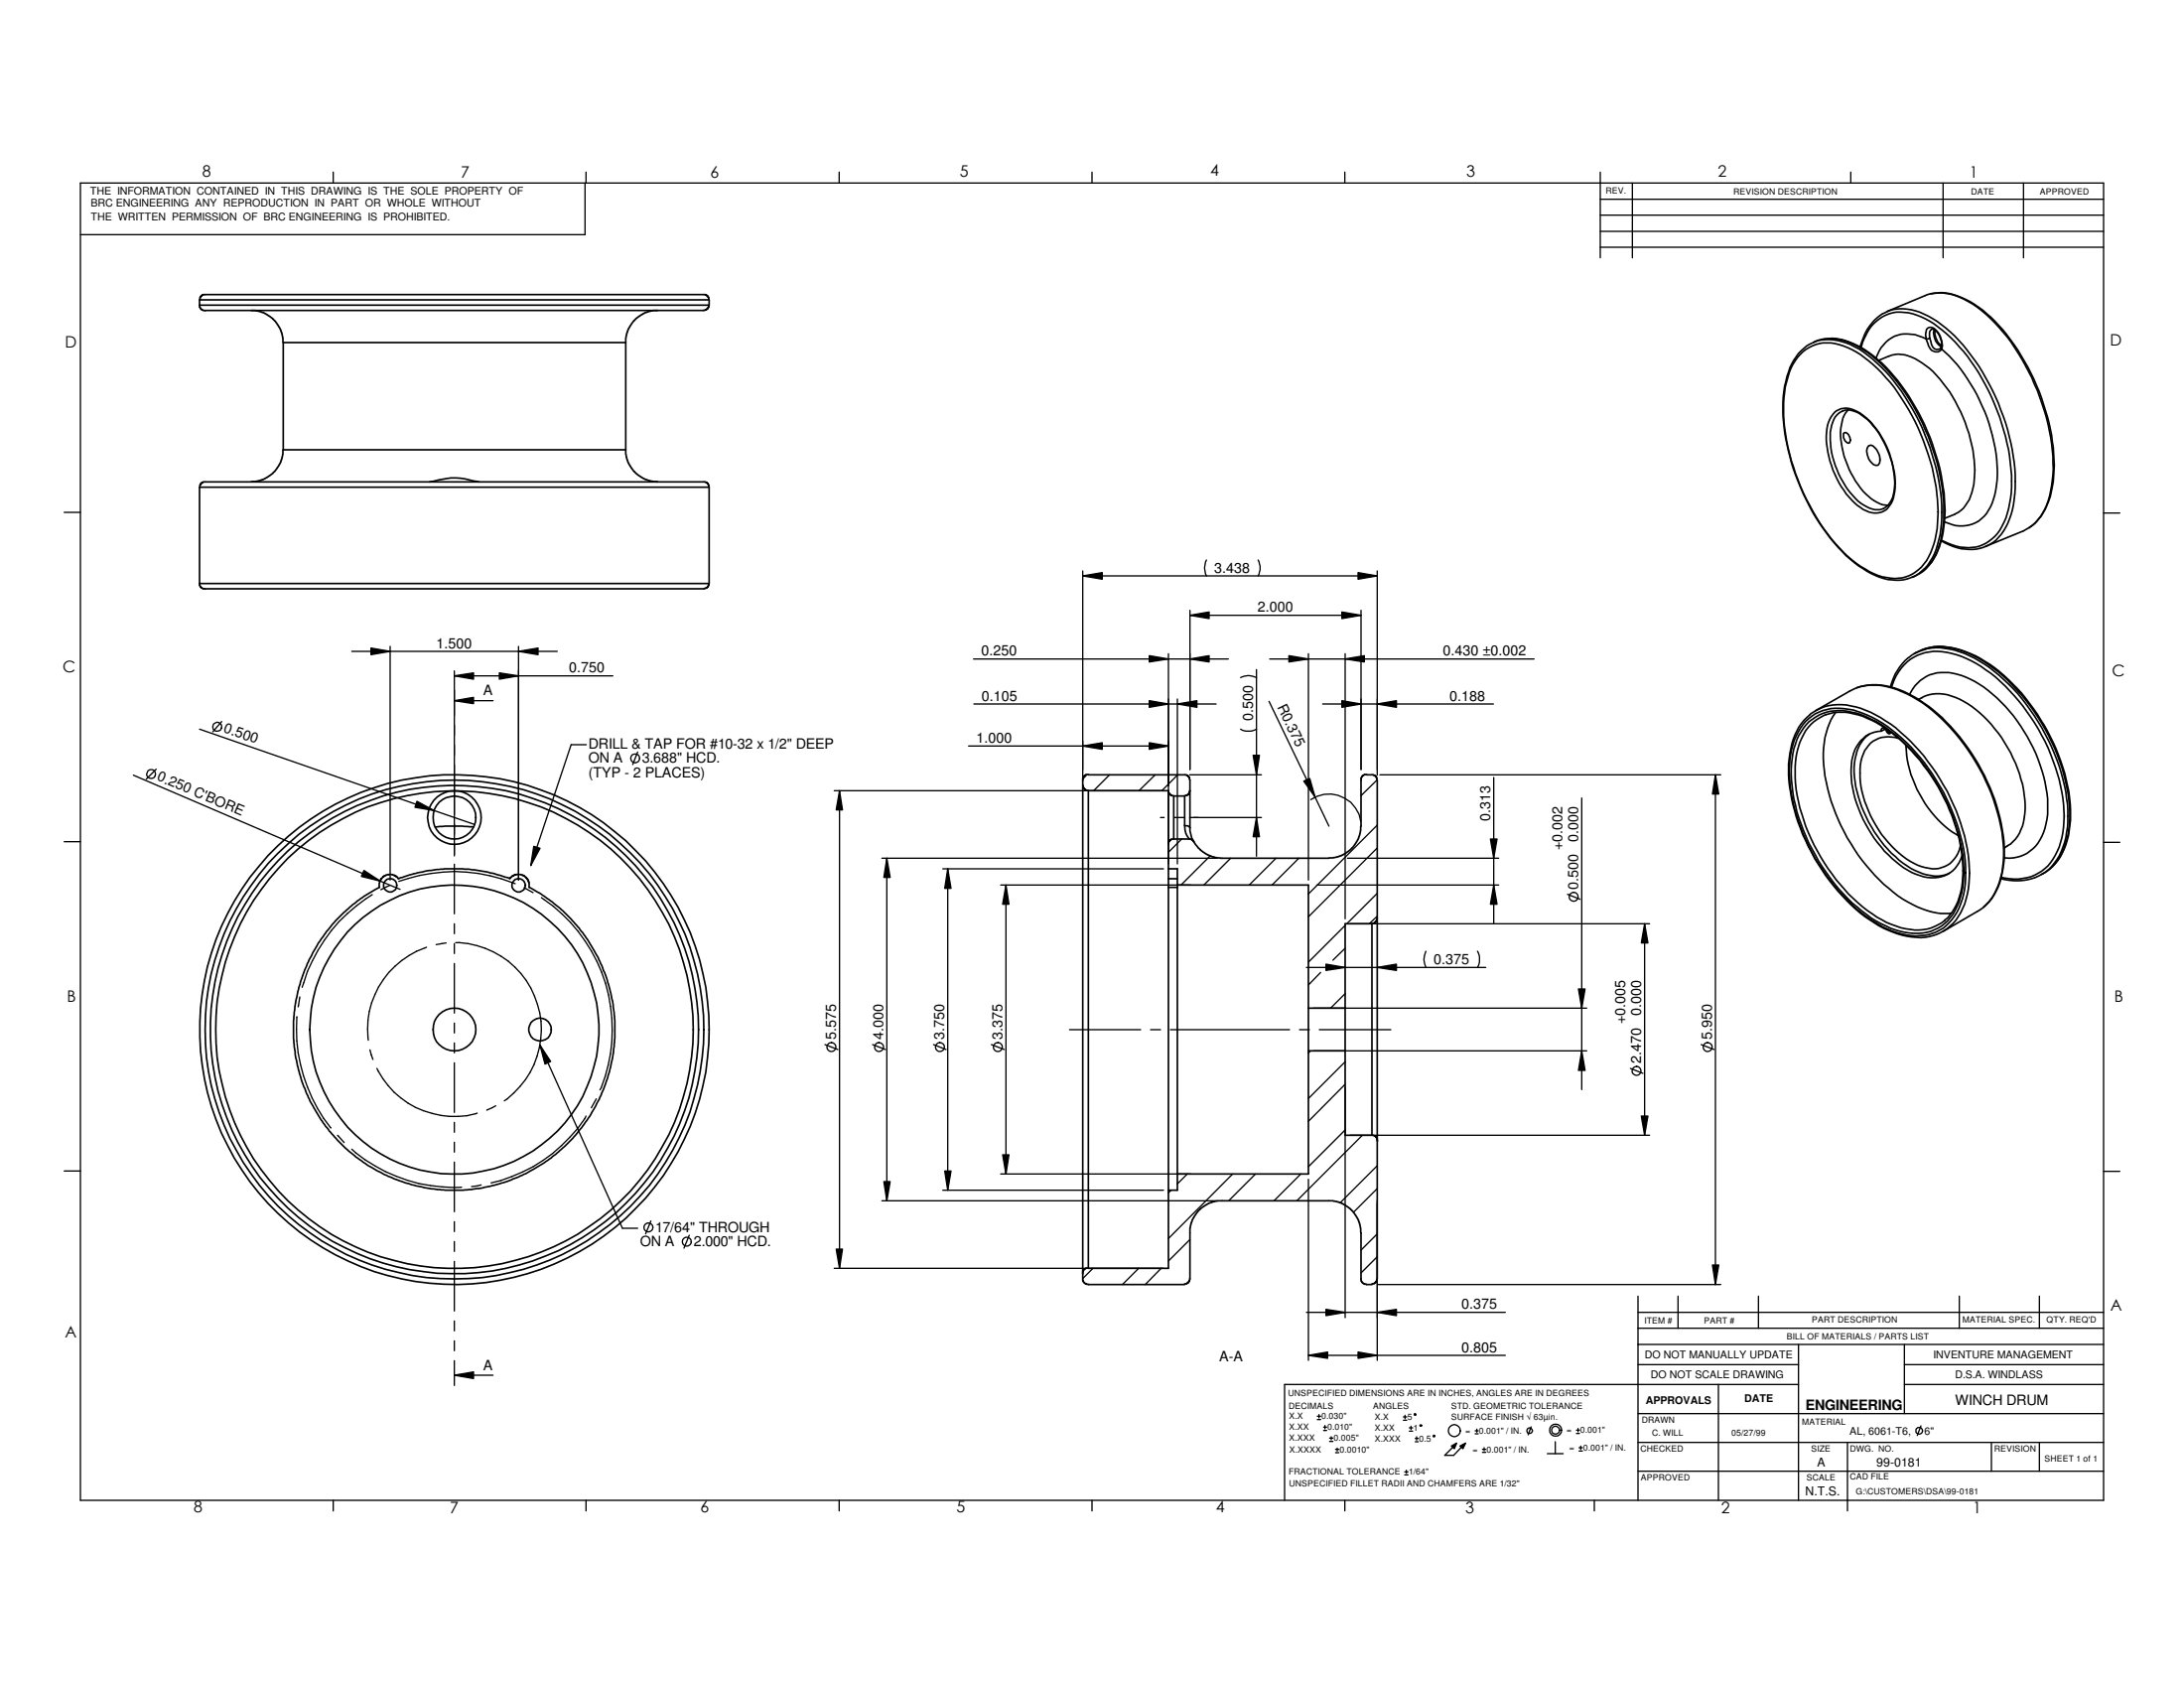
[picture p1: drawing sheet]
<svg xmlns="http://www.w3.org/2000/svg" width="279mm" height="216mm" viewBox="0 0 279 216" stroke-linecap="round" stroke-linejoin="round" font-family="sans-serif">
<g fill="none" stroke="#000" stroke-width=".17">
<path d="M10.3 23.4h258.8v168.5h-258.8zM42.6 22v1.4M74.8 23.4v6.6h-64.5M75 22v1.4M107.4 22v1.4M139.7 22v1.4M172 22v1.4M204.7 22v11M204.7 25.5h64.4M204.7 27.5h64.4M204.7 29.6h64.4M204.7 31.6h64.4"/>
<path d="M208.8 23.4v9.6M236.8 22v1.4M248.6 23.4v9.6M258.9 23.4v9.6M8.2 65.5h2.1M138.5 73.7l2.5-.5v.9zM138.5 73.7h37.7M138.5 73v26.8M152.2 78.7l2.5-.4v.8zM152.2 78.7h21.9M152.2 78.1v20.3M154.3 71.6a2.16 2.16 0 0 0 0 2.1"/>
<path d="M161 71.6l.1 .3a2.07 2.07 0 0 1-.1 1.8M171.7 78.3l2.4 .4-2.4 .4zM173.7 73.2l2.5 .5-2.5 .4zM174.1 78.1v20.3M176.2 73v26.1M269.1 65.6h2.1M17.1 99.1l34.1 14.6M20 98.4l-1.3 1.3M25.5 93.3l35.2 12.2M28.4 92.3l-1.2 1.3M45 83.3h26.3M47.5 82.9l2.4 .4-2.4 .4z"/>
<path d="M49.9 82.7v29.9M58.1 86.4l2.5-.3v.8zM58.1 89.6l2.5-.4v.8zM58.1 86.4h20.3M58.1 85.8v23.7M58.1 89.6h5M63.9 86.1l2.4 .3-2.4 .5zM66.3 83.3l2.5-.4v.8zM66.3 82.7v29.9M75 95.2h-1.9l-5.2 15.5M81.6 96.2l-.7 1.6M123.9 95.4h25.6"/>
<path d="M124.5 84.3h32.6M124.6 90h31M138.5 95.4l2.5-.4v.8zM139 99.1l-.4 .5M141.9 99.1l-2 2M147 83.9l2.5 .4-2.5 .4zM147 95l2.5 .4-2.5 .4zM147 89.6l2.5 .4-2.5 .5zM147.8 99.1l-2.1 2M149.5 83.6v26.9M150.6 90l2.5-.4v.9zM150.6 89.4v21.1"/>
<path d="M150.7 99.1l-2.1 2M152.2 99.1h9.2M152.2 84.3l2.5-.4v.8zM158.7 86.7a2.16 2.16 0 0 1 2 0M158.7 93.3a2.01 2.01 0 0 0 2 0M160.3 96.6h.8l-.4 2.5zM160.7 85.6v23.9M162.3 89.7l7.7 16M162.4 84.3h33.9M164.9 83.9l2.5 .4-2.5 .4zM166.8 99.9l.8-.3 .6 2.3zM167.4 83.6v29"/>
<path d="M169.2 90h21.9M171.7 89.6l2.4 .4-2.4 .5zM172.1 84.3l2.4-.4v.8zM172.1 83.6v33.9M176.2 90l2.4-.4v.9zM176.2 99.7l-2.1 2.1M176.5 99.1h43.6M191.1 99.4v18.7M219.5 99.1l.4 2.5h-.8zM219.5 99.1v65.2M8.2 107.7h2.1M46.6 111.3l2 1.4-2.4-.6z"/>
<path d="M47.6 114.4a20.3 20.3 0 0 0-8.9 11.9M49.9 113.2l-1.2 .6M51 112.7a20.3 20.3 0 0 1 14.9 .3M53.3 102.5l2.2 1.2-2.4-.4zM58.1 110.5v6.4M58.1 118.2v1.2M67.1 113.5l1.1 .7M68.3 108.2l.8 .3-1.2 2.2zM69.3 114.8a20.1 20.1 0 0 1 7.5 24.6M106.7 101.1h42.1M107.4 101.1l.4 2.5h-.8zM107.4 101.1v61.1"/>
<path d="M112.8 109.8h42.9M113.5 109.8l.4 2.4h-.8zM113.5 109.8v43.8M120.6 111.1h28.2M121.2 111.1l.5 2.5h-.8zM121.2 111.1v41.1M128 113.2h24.3M128.7 113.2l.4 2.5h-.8zM128.7 113.2v37M148.5 104.6h.4M150.2 104.6h1.3M151.2 107.3l-1.7 1.7"/>
<path d="M152.2 104.6h9.2M154.8 109.5l-3.7 3.7M157.4 109.8l-3.4 3.4M160.7 104.6l.4 2.4h-.8zM163.2 109.8l-3.4 3.4M166.2 109.8l-3.5 3.4M167.7 102.3a4.1 4.1 0 0 1 6.4 2.7M168.4 113.2h23.3M172.1 118.4l-4.7 4.7M172.4 109.8h19.3M172.7 118.2h38.3M176.2 105.5l-8.8 8.8"/>
<path d="M176.2 114.3l-3.9 3.9M176.2 108.5l-8.8 8.8M176.2 117.2l-1 1M190.7 107.3h.8l-.4 2.5zM191.1 113.2l.4 2.5h-.8zM200.5 114.4l1.6 .6M202.4 102.1v37.3M210.4 118.2l.4 2.4h-.8zM210.4 118.2v27M269.1 107.7h2.1M38 130a20.5 20.5 0 0 0 4.3 14.3M38.4 127.5l-.3 1.3"/>
<path d="M47.3 134.3l.4 1.2M48.2 136.7a10.9 10.9 0 0 0 12.8 5.7M54.6 121.2a11 11 0 0 0-7.5 11.9M57.1 120.6l-1.3 .2M58.1 120.7v1.3M58.1 123.2v6.4M58.1 130.9v1.2M58.1 133.4v1.3M58.1 135.9v6.4M58.3 120.6a11.1 11.1 0 0 1 10.4 7.8 11.1 11.1 0 0 1-4.2 12.4M69.1 133.7l1.3 2.1-.7 .3zM69.1 133.7l10.5 23.4h2"/>
<path d="M105.5 133.6l1.7 .6M111.6 133.6l1.7 .6M119.4 133.6l1.6 .6M126.8 133.6l1.7 .6M136.8 131.7h9.1M147.2 131.7h1.3M149.7 131.7h15.3M166.2 131.7h1.3M167.1 123.7h23M167.6 134.4l-.2 .3M168 134.4h35M168 128.9h35"/>
<path d="M168.8 131.7h9.1M169 124.4l-1.6 1.6M169.6 123.3l2.5 .4-2.5 .4zM172.1 127.1l-1.9 1.8M172.1 121.3l-1.6 1.5M172.1 135.8l-4.7 4.7M172.1 138.7l-4.7 4.7M172.1 139.1v29.4M176.2 123.7l2.4-.4v.8zM182.4 121.7a2.24 2.24 0 0 0 0 2M189 121.7a2.11 2.11 0 0 1 0 2M201.9 126.5h.9l-.4 2.4z"/>
<path d="M202.4 134.4l.4 2.5h-.9zM208.6 136.7l1.6 .6M217.6 133.6l1.7 .6M8.2 149.8h2.1M43.2 145.2l.8 .9M45 147a20.1 20.1 0 0 0 14.1 4.8M58.1 143.6v1.2M58.1 146.1v1.3M58.1 148.6v6.4M58.1 156.3v1.2M58.1 158.8v1.3M61.6 151.6l-1.3 .2"/>
<path d="M63.4 141.4l-1.1 .6M75 142.7a19.3 19.3 0 0 1-12.2 8.6M76.3 140.5l-.7 1.2M83.3 156.2l-.7 1.6M88.2 158l-.7 1.6M107 159.8h.8l-.4 2.4zM112.8 153.6h42.9M113.1 151.1h.8l-.4 2.5zM120.6 152.2h28.2M120.9 149.8h.8l-.5 2.4zM128 150.2h24.3M128.3 147.7h.8l-.4 2.5z"/>
<path d="M149.8 152.2l-.3 .4M151.9 150.2l-1.3 1.2M152.2 158.5l-2.7 2.8M157.7 150.2l-8.2 8.2M160.6 150.2l-3.4 3.4M166.4 150.2l-3.4 3.4M167.4 150.8v23.2M172.1 144.5l-4.7 4.7M172.7 145.2h38.3M174.3 145.2l-8.4 8.4M176.2 149.1l-4.8 4.7M176.2 157.8l-2.1 2.1"/>
<path d="M176.2 152l-3.1 3.1M176.2 153.6v20.4M210 142.7h.8l-.4 2.5zM269.1 149.8h2.1M58.1 175.9l2.5-.4v.8zM58.1 161.3v6.4M58.1 169v1.2M58.1 171.5v1.3M58.1 174v3.2M58.1 175.9h5M106.7 162.2h42.1M139.8 162.2l-1.3 1.3"/>
<path d="M145.7 162.2l-2.1 2.1M148.5 162.2l-2 2.1M167.1 167.9h25.5M167.4 173.4l2.4-.5v.8zM167.4 173.4h25.2M169.6 167.5l2.5 .4-2.5 .4zM173.7 172.9l2.5 .5-2.5 .3zM176.2 167.9l2.4-.4v.8zM176.2 160.7l-2.1 2.1M176.3 164.3h43.8M209.5 165.8v26.1M209.5 172h59.6"/>
<path d="M209.5 174.5h20.6M209.5 169.9h59.6M209.5 167.9h59.6M214.7 165.8v4.1M219.1 161.8h.8l-.4 2.5zM219.8 177.1v14.8M225 165.8v4.1M230.1 172v19.9M230.1 177.1h-65.8v14.8M243.6 177.1h25.5M243.6 174.5h25.5M243.6 172v8.8"/>
<path d="M250.7 165.8v4.1M260.9 165.8v4.1M42.6 191.9v1.4M75 191.9v1.4M107.4 191.9v1.4M139.7 191.9v1.4M168.5 181.6h.5M168.5 181.1h.5M168.7 180.9v.5M169.3 183h.4M169.3 182.5h.4M169.5 182.3v.5"/>
<path d="M170.1 184.4h.4M170.1 183.9h.4M170.3 183.8v.3M170.9 185.8h.4M170.9 185.4h.4M171.1 185.2v.4M172 191.9v1.4M179.5 181.7h.5M179.5 181.2h.5M179.7 188.6h.4M179.7 188.3h.4M179.7 181v.4"/>
<path d="M179.9 188v.4M180.3 183h.4M180.3 182.6h.4M180.5 182.4v.4M180.9 180.8h.2v.1l-.1 .1zM181.1 184.4h.3M181.1 184h.3M181.2 183.8v.4M181.7 182.3l.1-.1 .1 .2h-.2zM183.3 183.6a.11 .11 0 0 1 .2 0 .11 .11 0 0 1 0 .2h-.1zM185.7 185l.7-.4-.3 .7zM185.8 185.1l-1 1h1.2l.9-1"/>
<path d="M186.8 185l.7-.4-.3 .7zM188.7 183.4h.4M188.7 183h.4M188.9 182.8v.4M189.7 185.4h.4M189.7 185.8h.4M189.9 185.2v.3M195.9 182.5l-.4 1M198 185.9h2M199 184.4v1.5M201.7 183.3h.4M201.7 182.9h.4"/>
<path d="M201.9 182.7v.4M202 185.6h.4M202 185.2h.4M202.2 185v.4M204 191.9v1.4M209.5 188.2h59.6M209.5 184.5h59.6M209.5 180.8h59.6M236.3 184.5v8.8M245.7 182.4l-.4 1.2M254.8 184.5v3.7M260.9 184.5v3.7"/>
<circle cx="19.3" cy="99" r=".58"/>
<circle cx="27.8" cy="92.9" r=".58"/>
<circle cx="81.3" cy="97" r=".57"/>
<circle cx="201.3" cy="114.7" r=".57"/>
<circle cx="106.4" cy="133.9" r=".57"/>
<circle cx="112.5" cy="133.9" r=".57"/>
<circle cx="120.2" cy="133.9" r=".57"/>
<circle cx="127.7" cy="133.9" r=".57"/>
<circle cx="209.4" cy="137" r=".57"/>
<circle cx="218.5" cy="133.9" r=".57"/>
<circle cx="83" cy="157" r=".57"/>
<circle cx="87.9" cy="158.8" r=".57"/>
<circle cx="186.1" cy="183" r=".76"/>
<circle cx="195.7" cy="183" r=".37"/>
<circle cx="199" cy="182.9" r=".52"/>
<circle cx="199" cy="182.9" r=".77"/>
<circle cx="245.5" cy="183" r=".43"/>
</g>
<g fill="none" stroke="#000" stroke-width=".21">
<path d="M25.5 39v.2l.2 .3 .5 .3M25.5 39h65.2M25.6 38.4l.1-.5 .3-.2h64.3l.3 .2 .1 .5M32.1 39.7h.6l1 .3 .9 .5 .5 .5 .8 1.2 .3 1v.6M84.2 39.7h-.6l-1 .3-.9 .5-.6 .5-.8 1.2-.2 1v.6M90.7 39l-.1 .5-.6 .2h-63.8M90.7 38.4h-65.2v.6M90.7 38.4v.6M241.4 39.8l4.9-2a6.1 6.1 0 0 1 5.5 .8 21.2 21.2 0 0 1 7.7 8.9 26.6 26.6 0 0 1 3.1 13.2 9.7 9.7 0 0 1-1.9 5.8 5 5 0 0 1-1.8 1.4l-4.9 2M247.1 37.6a6.7 6.7 0 0 1 4.9 1 19.1 19.1 0 0 1 6.6 6.9 28.6 28.6 0 0 1 4.2 14 12 12 0 0 1-1.7 6.5 5.5 5.5 0 0 1-1.5 1.5M36.2 57.5l-.3 1.6-.8 1.2-.5 .5-.9 .5-1.6 .3M36.2 43.8v13.7"/>
<path d="M36.2 57.5h43.9M36.2 43.8h43.9M80.1 57.5v.6l.2 1 .6 .9 .4 .5 1.3 .8 1 .3h.6M80.1 43.8v13.7M230.3 45.3a4.9 4.9 0 0 1 5.5-1.1 14.8 14.8 0 0 1 6 4.7 28.7 28.7 0 0 1 6.1 16.6 11.7 11.7 0 0 1-1.4 6.2 4.9 4.9 0 0 1-5.7 2.1 13.8 13.8 0 0 1-6.5-4.8 29.2 29.2 0 0 1-6.1-15.9 12.2 12.2 0 0 1 1.5-7zM231.3 44.2a6.9 6.9 0 0 0-2.8 4.6 19.7 19.7 0 0 0 .5 9.6 27 27 0 0 0 7.7 13.1 9.9 9.9 0 0 0 5.3 2.7h1l.8-.1M231.4 44.1a5.6 5.6 0 0 1 5.3 0 16.4 16.4 0 0 1 6 5.3 28.3 28.3 0 0 1 5.7 16.9 11.2 11.2 0 0 1-1.8 6l-.3 .3a4.7 4.7 0 0 1-2.4 1.5M232 43.8a6 6 0 0 1 5.8 .6 21.2 21.2 0 0 1 7.7 8.9 26.9 26.9 0 0 1 3.2 13.2 10.8 10.8 0 0 1-1.6 5.4 4.9 4.9 0 0 1-2.5 1.9M233.1 43.4a6.7 6.7 0 0 1 4.9 1 20.2 20.2 0 0 1 7 7.7 26.9 26.9 0 0 1 3.8 14 11.4 11.4 0 0 1-1.7 5.8l-1 1.1-.5 .4M234.7 52.7a2.43 2.43 0 0 1 2.9-.1 10.6 10.6 0 0 1 4.6 7.1 7.1 7.1 0 0 1-.3 4.7 2.42 2.42 0 0 1-3.6 .8 11.6 11.6 0 0 1-4.7-8.9 4.5 4.5 0 0 1 1.1-3.6zM234.9 53.1a2.08 2.08 0 0 1 2.7-.4 9.9 9.9 0 0 1 4.3 5.9 7.8 7.8 0 0 1 .1 5.3 2.07 2.07 0 0 1-3.2 .9 9 9 0 0 1-3.6-4.2 9.9 9.9 0 0 1-.9-6.2l.3-.7zM235.8 55.5l.1-.1a.68 .68 0 0 1 .8 .7v.2l-.1 .3h-.3l-.2-.1a1.26 1.26 0 0 1-.3-1z"/>
<path d="M236.4 52.4l-.1 .2a5.1 5.1 0 0 0-.8 3.6 11.6 11.6 0 0 0 3.9 7.6l.8 .5a2.48 2.48 0 0 0 1.3 .3M238.1 44.4a6 6 0 0 1 3.2-4.1 5.5 5.5 0 0 1 4.4 .2 16.8 16.8 0 0 1 6.5 5.8 28 28 0 0 1 5.1 15.3 11.2 11.2 0 0 1-1.7 6.6 4.9 4.9 0 0 1-5.9 1.5l-1.3-.6M239.1 57a.71 .71 0 0 1 .9 .4 1.76 1.76 0 0 1 .3 2.1h-.1a1.65 1.65 0 0 1-1.4-1.6v-.5zM240.3 46.1l1.3-.5a4.4 4.4 0 0 1 4.3 .8 14.3 14.3 0 0 1 4.6 5.6 17.7 17.7 0 0 1 2 9.9 5 5 0 0 1-2 3.6l-1.7 .8M240.7 40.2a6.9 6.9 0 0 0-2.7 4.2M240.7 40.2a5.9 5.9 0 0 1 6 .2 17.4 17.4 0 0 1 5.9 5.7 28 28 0 0 1 5.2 16.3 9.8 9.8 0 0 1-2.1 6.3 4.7 4.7 0 0 1-2.4 1.4M246.4 43.3v-.8a.66 .66 0 0 1 .4-.6 .66 .66 0 0 1 .8 .3 2.93 2.93 0 0 1 .8 2.5M246.4 43.3a4.5 4.5 0 0 0-4.8 .2l-.3 .3a4.7 4.7 0 0 0-1.3 2M246.4 43.3l.2 .6a1.07 1.07 0 0 0 1.6 1l.2-.2M246.9 43.3a.93 .93 0 0 1 .2-1.2 1.41 1.41 0 0 1 1.1 1l.2 .8-.1 .5 .1 .3M246.9 43.3a2.17 2.17 0 0 0 .6 1.3 .6 .6 0 0 0 .8-.1v-.1M246.9 43.3h-.5"/>
<path d="M247.4 42.2a2.11 2.11 0 0 0 1 2.2M247.5 42.2a2.64 2.64 0 0 0 .9 2.1M248.4 44.7a21.8 21.8 0 0 1 6.1 9.5 17.4 17.4 0 0 1 .7 9.1 4.7 4.7 0 0 1-3.2 3.8l-.5 .1a4.6 4.6 0 0 1-2.7-.4M25.5 74.6v.2l.2 .3 .5 .3M25.5 74.6h65.2M25.6 62.3l.1-.4 .3-.3h64.3l.3 .3 .1 .4M54.9 61.6h.6a8.1 8.1 0 0 1 5-.1l.8 .1M90.7 74.6l-.1 .4-.2 .2-.4 .1h-63.8M90.7 62.3h-65.2v12.3M90.7 62.3v12.3M248.3 69.2a6.5 6.5 0 0 0 4.9 .9M139.2 99.1h-.4l-.3 .4v64.3l.2 .3 .5 .2h12.4"/>
<path d="M139.2 99.1h12.6l.1 .1 .2 .2 .1 .4v6.1M174.8 99.1h-.4l-.3 .4v6.2l-.2 1.1-.2 .7-.7 1-.5 .4-1 .6-1.5 .3h-13.9l-1-.2-.8-.4-.8-.5-.7-.9a4.7 4.7 0 0 1-.6-1.9M174.8 99.1h.9l.4 .3 .1 .4v63.8l-.1 .4-.2 .1-.4 .2M231 92.3a6.3 6.3 0 0 1 6.1-1.5 17.2 17.2 0 0 1 8.6 6.1 26 26 0 0 1 5.7 13.3 11.2 11.2 0 0 1-1 6.5 5.8 5.8 0 0 1-6.5 2.9 13.8 13.8 0 0 1-6.8-3.7 25.4 25.4 0 0 1-8.2-16.5 9.7 9.7 0 0 1 2.1-7.1zM231.4 92.3a5.9 5.9 0 0 1 5.5-1.2 13.7 13.7 0 0 1 6.2 3.4 25.5 25.5 0 0 1 8.1 15.5 10.9 10.9 0 0 1-1.3 6.9 5.7 5.7 0 0 1-6.2 2.4 13.4 13.4 0 0 1-6.1-3.3 25.9 25.9 0 0 1-8.2-14.6 12.6 12.6 0 0 1 .7-7.3l.6-1zM231.5 91.4a7.9 7.9 0 0 0-2.6 5.6 20.4 20.4 0 0 0 2.1 10.5 25.3 25.3 0 0 0 8.2 10.1 11.1 11.1 0 0 0 7.1 2.3l1.3-.4M231.6 91.4a6.2 6.2 0 0 1 5.8-1 17.7 17.7 0 0 1 8.1 5.6 25.4 25.4 0 0 1 6.5 15.7 9.6 9.6 0 0 1-2.1 6.4 5.8 5.8 0 0 1-2.2 1.4M232.3 90.9l4.3-2.5a6.9 6.9 0 0 1 6.1-.2 19.6 19.6 0 0 1 8.6 7 25 25 0 0 1 5 13.6 10.2 10.2 0 0 1-1.9 6.6 4.6 4.6 0 0 1-1.5 1.2l-4.3 2.5M233.6 91.4a5.8 5.8 0 0 0-3.5 4.1 15.8 15.8 0 0 0 .7 9.4 24.8 24.8 0 0 0 8.1 11.6 11.2 11.2 0 0 0 6.6 2.5 5.7 5.7 0 0 0 5.3-4.8 17.2 17.2 0 0 0-1.4-10.6 25.7 25.7 0 0 0-7.6-10.1 12.7 12.7 0 0 0-5.7-2.4 5.1 5.1 0 0 0-2.5 .3M234.8 91.1a10 10 0 0 0-1.4 7.4 24.4 24.4 0 0 0 9.4 16.1 12.3 12.3 0 0 0 5.5 2.2h1.3M237.5 88a8.3 8.3 0 0 1 6.7 .8 21 21 0 0 1 7.9 7.4 23.7 23.7 0 0 1 4.3 13.6 9.2 9.2 0 0 1-1.9 5.6l-.8 .6M239.1 93.9a4.9 4.9 0 0 0-1.9 3.7 15.1 15.1 0 0 0 3 9.4 12 12 0 0 0 5.8 4.8 4.3 4.3 0 0 0 3.4-.1"/>
<path d="M240.7 93.5a.38 .38 0 0 1 .3-.4 .38 .38 0 0 1 .4 .3l.2 .2 .3 .1M240.7 93.5a4.1 4.1 0 0 0-3.8 3.8 14.6 14.6 0 0 0 2.9 9.9 13.5 13.5 0 0 0 5.3 4.6 4.2 4.2 0 0 0 5.3-1.1l.4-.8 .2-.5M241.1 93.1v.2l-.4 .2M241.3 93.2a.52 .52 0 0 0 .5 .6l.1-.2M242 87.9a6 6 0 0 1 7.6-4.3 15.4 15.4 0 0 1 7.5 4.7 24.8 24.8 0 0 1 7 16.1 9.7 9.7 0 0 1-2.1 6.3 6.1 6.1 0 0 1-6 1.5M242.9 94.4a3.6 3.6 0 0 0-4.8 2.9 11.3 11.3 0 0 0 1.2 7.1 13.4 13.4 0 0 0 6 6.3 4.1 4.1 0 0 0 3.8 0 3.9 3.9 0 0 0 1.7-2.5M243.8 95.3a14.5 14.5 0 0 0 6 11.1l.7 .5M244.1 84.2a7.4 7.4 0 0 0-2.2 3.6M244.1 84.1a6.4 6.4 0 0 1 5.3-1.1 15.6 15.6 0 0 1 7.6 4.5 26.6 26.6 0 0 1 7.5 15.4 11.8 11.8 0 0 1-1.4 7 5.5 5.5 0 0 1-2.8 2.4M244.3 88.8a4.8 4.8 0 0 1 6.1-2.6 13.7 13.7 0 0 1 6.6 4.7 20.6 20.6 0 0 1 5 11.3 9.8 9.8 0 0 1-.8 4.7 4.6 4.6 0 0 1-4.8 2.8M244.9 83.6a6.8 6.8 0 0 1 5.7-.5 17.3 17.3 0 0 1 7.5 5.2 25.4 25.4 0 0 1 6.7 15.6 10.7 10.7 0 0 1-1.6 6.2l-.3 .4a4.7 4.7 0 0 1-1.7 1.3M245.4 89.5a4.8 4.8 0 0 1 4.7-.3 14.6 14.6 0 0 1 6.7 6.4 13.7 13.7 0 0 1 2.1 9.6 4.6 4.6 0 0 1-2.5 3.3"/>
<path d="M246 83.1a7.3 7.3 0 0 1 5.5 .3 18 18 0 0 1 7.1 5.2 26.1 26.1 0 0 1 6.2 14.2 11.2 11.2 0 0 1-1.2 6.8l-.7 .8-.7 .8M51 112.4l-.3-.3-.4-.2-.6-.1-.3 .1-.7 .5-.2 .6 .1 .5M51 112.4a20.7 20.7 0 0 1 5.9-1.3h2.3a18.2 18.2 0 0 1 6 1.3M55.7 105.8l1.2-.1h2.2l1.5 .1M65.2 112.4l.4-.4 .4-.2 .9 .1 .6 .6 .2 .4v.6a20.7 20.7 0 0 1 11 17l-.1 2.6a20.6 20.6 0 0 1-19.3 19.1h-2.6a20.6 20.6 0 0 1-19.2-19.4l.1-2.5a20.6 20.6 0 0 1 11-16.8M138.6 100.5l.1 .4 .3 .2h.2M139.2 101.1v61.1h10.3v-61.1M139.2 101.1h10.3M149.5 101.1v.2l.1 .3 .6 .2M149.5 111.1h1.1v41.1h-1.1M149.5 113.5h1.1M149.5 112.4h1.1"/>
<path d="M150.2 107.3h-.3l-.3 .2-.1 .2v.3M150.2 107.3h1.9M150.2 101.8v5.5M150.2 101.8h1.4M150.6 113.2h16.8v37h-16.8M151.6 105.6h.3l.3 .1v.2M151.6 105.6a2.45 2.45 0 0 0 .5 1.7M151.6 101.8v3.8M152.1 107.3l.4 .1 .2 .3M152.2 101.1l-.1 .4-.2 .2-.3 .1M175.5 118.2h-3.4v27h3.4M175.5 118.2v27"/>
<path d="M176.2 117.5l-.1 .4-.2 .1-.4 .2M260.3 112.3a6.8 6.8 0 0 1-4.3 .1M167.4 134.4h4.7M167.4 128.9h4.7M175.5 145.2h.2l.3 .2 .2 .5M139.2 162.2h-.2l-.3 .1-.2 .3v.3M151.6 164.3l.3-.2 .2-.1 .1-.4v-6.5l.2-.6 .3-.7 .6-.9 1.1-.9 1.3-.4h14.9l.9 .2 1.3 .8 .5 .6 .5 .9 .3 1v.6v6.1l.2 .3 .3 .2h.9"/>
<circle cx="49.9" cy="113.2" r=".85"/>
<circle cx="58.1" cy="104.6" r="3.4"/>
<circle cx="58.1" cy="104.6" r="2.75"/>
<circle cx="66.4" cy="113.2" r=".87"/>
<circle cx="58.1" cy="131.7" r="18.5"/>
<circle cx="58.1" cy="131.7" r="31.2"/>
<circle cx="58.1" cy="131.7" r="32.6"/>
<circle cx="58.1" cy="131.7" r="31.9"/>
<circle cx="58.1" cy="131.7" r="2.72"/>
<circle cx="58.1" cy="131.7" r="30.5"/>
<circle cx="69.1" cy="131.7" r="1.46"/>
</g>
<g fill="#000">
<path d="M138.5 73.7l2.5-.5v.9zM152.2 78.7l2.5-.4v.8zM171.7 78.3l2.4 .4-2.4 .4zM173.7 73.2l2.5 .5-2.5 .4zM47.5 82.9l2.4 .4-2.4 .4zM58.1 86.4l2.5-.3v.8zM58.1 89.6l2.5-.4v.8zM66.3 83.3l2.5-.4v.8zM63.9 86.1l2.4 .3-2.4 .5zM138.5 95.4l2.5-.4v.8zM147 83.9l2.5 .4-2.5 .4zM147 95l2.5 .4-2.5 .4z"/>
<path d="M147 89.6l2.5 .4-2.5 .5zM150.6 90l2.5-.4v.9zM152.2 84.3l2.5-.4v.8zM160.3 96.6h.8l-.4 2.5zM164.9 83.9l2.5 .4-2.5 .4zM172.1 84.3l2.4-.4v.8zM171.7 89.6l2.4 .4-2.4 .5zM176.2 90l2.4-.4v.9zM219.5 99.1l.4 2.5h-.8zM46.6 111.3l2 1.4-2.4-.6zM53.3 102.5l2.2 1.2-2.4-.4zM68.3 108.2l.8 .3-1.2 2.2z"/>
<path d="M107.4 101.1l.4 2.5h-.8zM113.5 109.8l.4 2.4h-.8zM121.2 111.1l.5 2.5h-.8zM128.7 113.2l.4 2.5h-.8zM160.7 104.6l.4 2.4h-.8zM166.8 99.9l.8-.3 .6 2.3zM190.7 107.3h.8l-.4 2.5zM191.1 113.2l.4 2.5h-.8zM210.4 118.2l.4 2.4h-.8zM69.1 133.7l1.3 2.1-.7 .3zM169.6 123.3l2.5 .4-2.5 .4zM176.2 123.7l2.4-.4v.8z"/>
<path d="M202.4 134.4l.4 2.5h-.9zM201.9 126.5h.9l-.4 2.4zM113.1 151.1h.8l-.4 2.5zM120.9 149.8h.8l-.5 2.4zM128.3 147.7h.8l-.4 2.5zM210 142.7h.8l-.4 2.5zM58.1 175.9l2.5-.4v.8zM107 159.8h.8l-.4 2.4zM167.4 173.4l2.4-.5v.8zM169.6 167.5l2.5 .4-2.5 .4zM173.7 172.9l2.5 .5-2.5 .3zM176.2 167.9l2.4-.4v.8z"/>
<path d="M219.1 161.8h.8l-.4 2.5zM185.7 185l.7-.4-.3 .7zM186.8 185l.7-.4-.3 .7z"/>
</g>
<g font-size="2">
<text x="25.9" y="22.6">8</text>
<text x="58.9" y="22.7">7</text>
<text x="90.8" y="22.8">6</text>
<text x="122.8" y="22.6">5</text>
<text x="154.8" y="22.5">4</text>
<text x="187.6" y="22.6">3</text>
<text x="219.8" y="22.6">2</text>
<text x="252" y="22.8">1</text>
<text x="8.3" y="44.4">D</text>
<text x="270" y="44.2">D</text>
<text x="8" y="85.9">C</text>
<text x="270.2" y="86.5">C</text>
<text x="8.6" y="128.1">B</text>
<text x="270.5" y="128.1">B</text>
<text x="270" y="167.6">A</text>
<text x="8.3" y="171">A</text>
<text x="24.8" y="193.4">8</text>
<text x="57.5" y="193.5">7</text>
<text x="89.6" y="193.4">6</text>
<text x="122.3" y="193.4">5</text>
<text x="155.5" y="193.4">4</text>
<text x="187.5" y="193.5">3</text>
<text x="220.2" y="193.5">2</text>
<text x="252.4" y="193.5">1</text>
</g>
<g font-size="1.8">
<text x="155.4" y="73.2">3.438</text>
<text x="55.8" y="82.9">1.500</text>
<text x="125.6" y="83.9">0.250</text>
<text x="160.9" y="78.3">2.000</text>
<text x="184.6" y="83.9">0.430 ±0.002</text>
<text x="61.8" y="88.9">A</text>
<text x="72.8" y="86">0.750</text>
<text x="125.6" y="89.6">0.105</text>
<text x="185.5" y="89.6">0.188</text>
<text x="28.5" y="93.6" transform="rotate(19 28.5 93.6)">0.500</text>
<text x="75.3" y="95.8">DRILL &amp; TAP FOR #10-32 x 1/2&quot; DEEP</text>
<text x="124.9" y="95">1.000</text>
<text x="160.3" y="92.2" transform="rotate(-90 160.3 92.2)">0.500</text>
<text x="163.4" y="90.4" transform="rotate(64 163.4 90.4)">R0.375</text>
<text x="20" y="99.7" transform="rotate(23 20 99.7)">0.250 C'BORE</text>
<text x="75.3" y="97.6">ON A</text>
<text x="75.3" y="99.4">(TYP - 2 PLACES)</text>
<text x="82.2" y="97.6">3.688&quot; HCD.</text>
<text x="190.7" y="105" transform="rotate(-90 190.7 105)">0.313</text>
<text x="201.9" y="107.7" transform="rotate(-90 201.9 107.7)">0.000</text>
<text x="199.9" y="108.7" transform="rotate(-90 199.9 108.7)">+0.002</text>
<text x="201.9" y="113.8" transform="rotate(-90 201.9 113.8)">0.500</text>
<text x="183.4" y="123.3">0.375</text>
<text x="207.9" y="131" transform="rotate(-90 207.9 131)">+0.005</text>
<text x="210" y="129.9" transform="rotate(-90 210 129.9)">0.000</text>
<text x="107" y="133" transform="rotate(-90 107 133)">5.575</text>
<text x="113" y="133" transform="rotate(-90 113 133)">4.000</text>
<text x="120.8" y="133" transform="rotate(-90 120.8 133)">3.750</text>
<text x="128.3" y="133" transform="rotate(-90 128.3 133)">3.375</text>
<text x="210" y="136.1" transform="rotate(-90 210 136.1)">2.470</text>
<text x="219" y="133" transform="rotate(-90 219 133)">5.950</text>
<text x="81.9" y="159.4">ON A</text>
<text x="83.9" y="157.6">17/64&quot; THROUGH</text>
<text x="88.8" y="159.4">2.000&quot; HCD.</text>
<text x="187" y="167.4">0.375</text>
<text x="187" y="172.9">0.805</text>
<text x="61.8" y="175.2">A</text>
<text x="156" y="174.1">A-A</text>
<text x="250.1" y="179.7">WINCH DRUM</text>
<text x="231" y="180.3">ENGINEERING</text>
</g>
<g font-size="1.6">
<text x="231" y="191.3">N.T.S.</text>
<text x="232.5" y="187.5">A</text>
<text x="240.1" y="187.6">99-0181</text>
</g>
<g font-size="1.4">
<text x="11.6" y="24.8">THE INFORMATION CONTAINED IN THIS DRAWING IS THE SOLE PROPERTY OF</text>
<text x="11.6" y="26.4">BRC ENGINEERING ANY REPRODUCTION IN PART OR WHOLE WITHOUT</text>
<text x="11.6" y="28.2">THE WRITTEN PERMISSION OF BRC ENGINEERING IS PROHIBITED.</text>
<text x="210.4" y="173.7">DO NOT MANUALLY UPDATE</text>
<text x="247.4" y="173.8">INVENTURE MANAGEMENT</text>
<text x="210.6" y="179.5">APPROVALS</text>
<text x="211.2" y="176.2">DO NOT SCALE DRAWING</text>
<text x="223.2" y="179.3">DATE</text>
<text x="250.1" y="176.3">D.S.A. WINDLASS</text>
<text x="236.6" y="183.5">AL, 6061-T6,</text>
<text x="246.2" y="183.5">6&quot;</text>
</g>
<g font-size="1.1">
<text x="205.4" y="24.8">REV.</text>
<text x="221.8" y="24.9">REVISION DESCRIPTION</text>
<text x="252.2" y="24.8">DATE</text>
<text x="261" y="24.8">APPROVED</text>
<text x="210.4" y="169.2">ITEM #</text>
<text x="218" y="169.2">PART #</text>
<text x="228.6" y="171.3">BILL OF MATERIALS / PARTS LIST</text>
<text x="231.8" y="169.2">PART DESCRIPTION</text>
<text x="251.1" y="169.1">MATERIAL SPEC.</text>
<text x="261.8" y="169.2">QTY. REQ'D</text>
<text x="164.8" y="178.5">UNSPECIFIED DIMENSIONS ARE IN INCHES, ANGLES ARE IN DEGREES</text>
<text x="164.9" y="180.2">DECIMALS</text>
<text x="164.9" y="184.3">X.XXX</text>
<text x="164.9" y="181.5">X.X</text>
<text x="164.9" y="182.9">X.XX</text>
<text x="165" y="185.8">X.XXXX</text>
<text x="169.1" y="181.5">0.030&quot;</text>
<text x="169.8" y="182.9">0.010&quot;</text>
<text x="170.6" y="184.3">0.005&quot;</text>
<text x="171.4" y="185.8">0.0010&quot;</text>
<text x="175.7" y="180.2">ANGLES</text>
<text x="175.9" y="184.4">X.XXX</text>
<text x="175.9" y="181.6">X.X</text>
<text x="175.9" y="183">X.XX</text>
<text x="180.1" y="181.6">5</text>
<text x="180.8" y="183">1</text>
<text x="181.6" y="184.4">0.5</text>
<text x="185.7" y="180.3">STD. GEOMETRIC TOLERANCE</text>
<text x="185.7" y="181.7">SURFACE FINISH √ 63µin.</text>
<text x="187.5" y="183.4">=</text>
<text x="188.4" y="185.8">=</text>
<text x="189.2" y="183.4">0.001&quot; / IN.</text>
<text x="190.2" y="185.8">0.001&quot; / IN.</text>
<text x="200.4" y="183.3">=</text>
<text x="200.8" y="185.5">=</text>
<text x="202.2" y="183.3">0.001&quot;</text>
<text x="202.6" y="185.5">0.001&quot; / IN.</text>
<text x="209.9" y="185.7">CHECKED</text>
<text x="210.1" y="182">DRAWN</text>
<text x="211.4" y="183.7">C. WILL</text>
<text x="221.5" y="183.6">05/27/99</text>
<text x="230.5" y="182.3">MATERIAL</text>
<text x="231.7" y="185.7">SIZE</text>
<text x="236.7" y="185.7">DWG. NO.</text>
<text x="255.1" y="185.7">REVISION</text>
<text x="164.9" y="188.6">FRACTIONAL TOLERANCE</text>
<text x="164.9" y="190.1">UNSPECIFIED FILLET RADII AND CHAMFERS ARE 1/32&quot;</text>
<text x="180.3" y="188.6">1/64&quot;</text>
<text x="209.9" y="189.4">APPROVED</text>
<text x="231.1" y="189.3">SCALE</text>
<text x="236.7" y="189.3">CAD FILE</text>
<text x="237.4" y="191.2">G:\CUSTOMERS\DSA\99-0181</text>
<text x="261.6" y="186.9">SHEET 1 of 1</text>
</g>
</svg>
